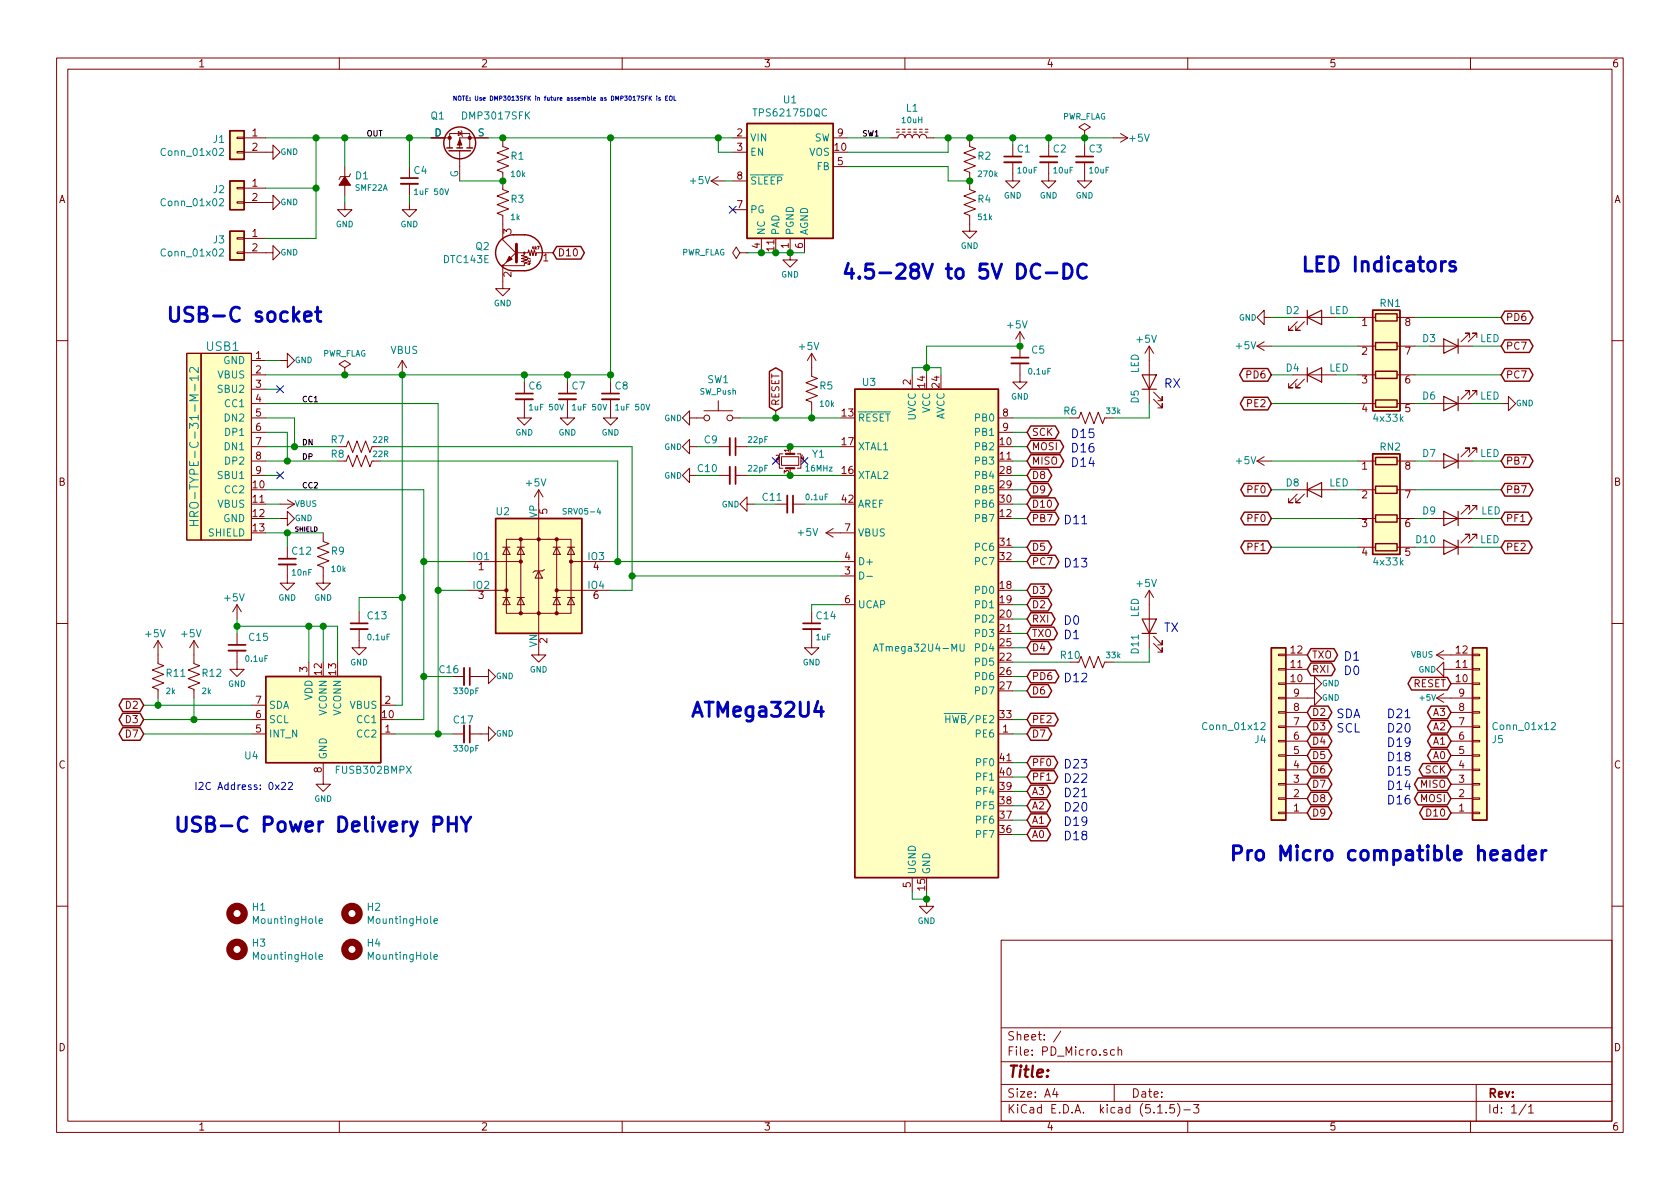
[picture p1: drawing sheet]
<svg xmlns="http://www.w3.org/2000/svg" width="297mm" height="210mm" viewBox="0 0 297 210" stroke-linecap="round" stroke-linejoin="round" font-family="sans-serif">
<g fill="none" stroke="#840000" stroke-width=".18">
<path d="M10 10.3h277v189.9h-277zM12 12.2h273v186.1h-273zM60 10.3v1.9M110 10.3v1.9M160 10.3v1.9M210 10.3v1.9M260 10.3v1.9M41.9 35.7h1.3v.2h-1.3zM41.9 33.1h1.3v.3h-1.3zM41.9 26.8h1.3v.2h-1.3zM41.9 24.3h1.3v.2h-1.3zM43.2 26.9h5.1v-1.3l1.2 1.3-1.2 1.3v-1.3"/>
<path d="M43.2 35.8h5.1v-1.3l1.2 1.3-1.2 1.3v-1.3M43.2 24.4h3.8M43.2 33.3h3.8M61 35.8v1.3h1.2l-1.2 1.2-1.3-1.2h1.3M61 29.5v5M62 30.7l-.3 .5h-1.5l-.3 .5M72.4 35.8v1.3h1.3l-1.3 1.2-1.3-1.2h1.3M72.4 29.5v2M72.4 32.5v2M76.2 24.4h3.3M79.5 24.4v-.8h3.6v2.6M79.5 24.4v1.8"/>
<path d="M81 23.2l.7 .4-.7 .4zM81.3 26.7v5.3M81.5 23.1l.2 .1v.8l.1 .1M86.4 24.4h-5.1v1.8M88.9 24.4v1.5l1 .4-2 .7 2 .8-2 .8 2 .7-2 .8 1 .4v3l1 .4-2 .8 2 .7-2 .8 2 .8-2 .7 1 .4v4.3l2.5 2.6M125.7 32l1.3 .8M125.7 32h2.6M127 31.2l-1.3 .8M129.5 24.4h2.6M129.5 32h2.6M129.5 26.9h2.6M129.5 37.1h2.6"/>
<path d="M147.3 24.4h2.6M147.3 29.5h2.6M157.5 24.4h1.2a.63 .63 0 0 1 .7-.7 .63 .63 0 0 1 .6 .7 .63 .63 0 0 1 .7-.7 .63 .63 0 0 1 .6 .7 .63 .63 0 0 1 .6-.7 .63 .63 0 0 1 .7 .7 .63 .63 0 0 1 .6-.7 .63 .63 0 0 1 .6 .7h1.3M158.5 22.9h.5M158.5 23.4h.5M159.5 22.9h.5M159.5 23.4h.5M160.5 22.9h.5M160.5 23.4h.5M161.5 22.9h.6M161.5 23.4h.6M162.6 22.9h.5"/>
<path d="M162.6 23.4h.5M163.6 22.9h.5M163.6 23.4h.5M171.4 24.4v1.5l1.1 .4-2.1 .7 2.1 .8-2.1 .8 2.1 .7-2.1 .8 1 .4v3l1.1 .4-2.1 .8 2.1 .7-2.1 .8 2.1 .8-2.1 .7 1 .4v2.8h1.3l-1.3 1.3-1.2-1.3h1.2M179.1 28.7v3.3h1.2l-1.2 1.3-1.3-1.3h1.3M179.1 25.6v2.1M185.4 28.7v3.3h1.3l-1.3 1.3-1.3-1.3h1.3M185.4 25.6v2.1M191.8 28.7v3.3h1.2l-1.2 1.3-1.3-1.3h1.3M191.8 23.1l1-.6-1-.7-1 .7 1 .6v1.3M191.8 24.4h.1M191.8 25.6v2.1"/>
<path d="M196.8 24.4h2.6M198.1 23.6l1.3 .8M199.4 24.4l-1.3 .7M41.9 44.6h1.3v.2h-1.3zM41.9 42h1.3v.3h-1.3zM43.2 44.7h5.1v-1.3l1.2 1.3-1.2 1.3v-1.3M43.2 42.2h3.8M88.9 47.2v3.8h1.3l-1.3 1.3-1.3-1.3h1.3M91.4 44.4l-2.5 2.6h3.8v-.4l.5-.1-1-.3 1-.2-1-.3 1-.2-1-.3 .5-.1v-.4M91.4 44.7h1.9l.2-.5 .2 1 .3-1 .2 1 .3-1 .2 1 .2-.5h2.9M130.8 44.7l-.6-1-.7 1 .7 1 .6-1h1.3M132.1 44.7h.1"/>
<path d="M134.6 42.2v2.5M139.7 42.2v3.8h1.3l-1.3 1.2-1.3-1.2h1.3M142.2 42.2v2.5M180.3 58.7l-.7 1.2M180.3 58.7v4.5M180.3 58.7l.8 1.2M223.5 56.1v-1.2l-1.3 1.2 1.3 1.3v-1.3h1.3M228.6 56.1h7.6M229.4 56.9l-1.6 1.5h.8h-.8v-.7M230.6 56.9l-1.5 1.5h.8h-.8v-.7M240 56.1h3.2M247 56.1h3.2"/>
<path d="M259.8 59.7v-.8h-.7h.7l-1.5 1.5M261.1 59.7v-.8h-.8h.8l-1.5 1.5M10 60.2h2M33 62.5h2.6v33h-2.6zM35.6 62.5h8.8v33h-8.8zM44.4 79h2.6M44.4 71.4h2.6M44.4 66.3h2.6M44.4 73.9h2.6M44.4 63.7h2.6M44.4 68.8h2.6M44.4 76.4h2.6"/>
<path d="M49.5 63.7h1.3v-1.2l1.3 1.2-1.3 1.3v-1.3M61 65l1-.6-1-.7-1.1 .7 1.1 .6v1.3M61 66.3h.1M61.2 79l.4-1 .8 2 .7-2 .8 2 .7-2 .8 2 .4-1h1.5M71.1 63.7l-.7 1.3M71.1 63.7v2.6M71.1 63.7l.8 1.3M92.7 70.6v3.3h1.3l-1.3 1.3-1.3-1.3h1.3M92.7 67.6v2M100.3 70.6v3.3h1.3l-1.3 1.3-1.2-1.3h1.2M100.3 67.6v2M107.9 70.6v3.3h1.3l-1.3 1.3-1.2-1.3h1.2"/>
<path d="M107.9 67.6v2M121.9 79v-1.3l-1.3 1.3 1.3 1.3v-1.3h1.3M121.9 73.9v-1.3l-1.3 1.3 1.3 1.3v-1.3h2.6M124.5 72.6h5M127 79h2M127 70.9v1.7M129.5 73.9h1.3M130 79h2.1M139.7 79v1.3M143.5 62.5v4l1 .4-2 .8 2 .7-2 .8 2 .8-2 .7 1 .4v1.5M143.5 62.5l-.8 1.2M143.5 62.5l.8 1.2"/>
<path d="M161.3 66.3v2.5M176.5 73.9h2.6M176.5 76.4h2.6M180.3 64.3v3.3h1.3l-1.3 1.2-1.2-1.2h1.2M190.8 73.9l.3-1 .8 2 .8-2 .7 2 .8-2 .7 2 .4-1h1.5M203.2 61.2v10.2M203.2 61.2l-.8 1.3M203.2 61.2l.8 1.3M204 70.6l1.5 1.5v-.7v.7h-.8M204 69.3l1.5 1.6v-.8v.8h-.8M222.2 61.2h2.6M222.2 61.2l1.3 .8"/>
<path d="M223.5 60.4l-1.3 .8M228.6 66.3h7.6M229.4 67.1l-1.6 1.5h.8h-.8v-.8M230.6 67.1l-1.5 1.5h.8h-.8v-.8M240 61.2h3.2M240 71.4h3.2M240 66.3h3.2M247 61.2h3.2M247 71.4h3.2M247 66.3h3.2M252.7 61.2h7.6M252.7 71.4h7.6"/>
<path d="M259.8 69.8v-.7h-.7h.7l-1.5 1.5M261.1 69.8v-.7h-.8h.8l-1.5 1.5M265.4 71.4h1.3v-1.3l1.3 1.3-1.3 1.2v-1.2M285 60.2h2M44.4 81.5h2.6M44.4 84.1h2.6M49.5 91.7h1.3v-1.3l1.3 1.3-1.3 1.3v-1.3M49.5 89.1h2.6M50.8 99.8v3.3h1.3l-1.3 1.3-1.3-1.3h1.3M50.8 88.4l1.3 .7M50.8 96.8v2M52.1 89.1l-1.3 .8"/>
<path d="M57.1 94.2v1.6l1.1 .3-2.1 .8 2.1 .8-2.1 .7 2.1 .8-2.1 .7 1 .4v2.8h1.3l-1.3 1.3-1.2-1.3h1.2M61.2 81.5l.4-1 .8 2 .7-2 .8 2 .7-2 .8 2 .4-1h1.5M82.5 99.3h9.6M88.9 96.8h1.3M89.5 95.4h11.5v13.1h-11.5zM89.5 96.8l.7 1.2h-1.3zM91.4 96.8h1.3M92.1 96.8l.6 1.2h-1.3zM92.1 95.4v13.1M95.2 86.6l-.7 1.3M95.2 86.6v2.5M95.2 91.7v20.3"/>
<path d="M95.2 86.6l.8 1.3M97.8 96.8h1.3M98.4 96.8l.7 1.2h-1.3zM98.4 95.4v13.1M100.3 96.8h1.3M101 96.8l.6 1.2h-1.3zM101 99.3h6.9M121.9 84.1v-1.3l-1.3 1.3 1.3 1.2v-1.2h1.3M127 84.1h2M130 84.1h2.1M132.1 89.1v-1.2l-1.3 1.2 1.3 1.3v-1.3h1.2M137.2 89.1h2"/>
<path d="M138.2 80.8h3v1.5h-3zM138.4 80.3h-.6v2.5h.6M139.7 82.8v1.3M140.2 89.1h2M141 80.3h.6v2.5h-.6M146 94.2l1.3 .8M146 94.2h5.1M147.3 93.5l-1.3 .7M148.6 99.3h2.5M222.2 81.5h2.6M222.2 81.5l1.3 .8M223.5 80.8l-1.3 .7"/>
<path d="M228.6 86.6h7.6M229.4 87.4l-1.6 1.5h.8h-.8v-.8M230.6 87.4l-1.5 1.5h.8h-.8v-.8M240 81.5h3.2M240 96.8h3.2M240 91.7h3.2M240 86.6h3.2M247 81.5h3.2M247 96.8h3.2M247 91.7h3.2M247 86.6h3.2M252.7 81.5h7.6"/>
<path d="M252.7 96.8h7.6M252.7 91.7h7.6M259.8 90.2v-.8h-.7h.7l-1.5 1.5M259.8 95.2v-.7h-.7h.7l-1.5 1.5M259.8 80v-.8h-.7h.7l-1.5 1.6M261.1 90.2v-.8h-.8h.8l-1.5 1.5M261.1 95.2v-.7h-.8h.8l-1.5 1.5M261.1 80v-.8h-.8h.8l-1.5 1.6M10 110.3h2M27.9 113.3v4l1.1 .4-2.1 .8 2.1 .7-2.1 .8 2.1 .8-2.1 .7 1 .4v1.5M27.9 113.3l-.7 1.2M27.9 113.3l.8 1.2"/>
<path d="M34.3 113.3v4l1 .4-2 .8 2 .7-2 .8 2 .8-2 .7 1 .4v1.5M34.3 113.3l-.8 1.2M34.3 113.3l.8 1.2M41.9 115.1v3.3h1.3l-1.3 1.2-1.3-1.2h1.3M41.9 106.9l-.8 1.3M41.9 106.9v2.6M41.9 112v2M41.9 106.9l.8 1.3M54.6 117.1v2.5M63.5 111.2v3.3h1.3l-1.3 1.3-1.3-1.3h1.3M63.5 108.2v2M80 119.6h2"/>
<path d="M82.5 104.4h7M83.1 119.6h3.3v-1.2l1.2 1.2-1.2 1.3v-1.3M88.9 105.7h1.3M89.5 105.7l.7 1.2h-1.3zM91.4 105.7h1.3M92.1 105.7l.6 1.2h-1.3zM95.2 101l.7 1.2h-1.3zM95.2 114.5v1.3h1.3l-1.3 1.3-1.2-1.3h1.2M96.3 100.7l-.4 .3h-1.3l-.4 .2M97.8 105.7h1.3M98.4 105.7l.7 1.2h-1.3zM98.4 104.4h9.5"/>
<path d="M100.3 105.7h1.3M101 105.7l.6 1.2h-1.3zM143.5 111.2v3.3h1.3l-1.3 1.3-1.3-1.3h1.3M143.5 108.2v2M148.6 101.8h2.5M148.6 106.9h2.5M190.8 117.1l.3-1 .8 2 .8-2 .7 2 .8-2 .7 2 .4-1h1.5M203.2 104.4v10.1M203.2 104.4l-.8 1.3M203.2 104.4l.8 1.3M204 113.8l1.5 1.5v-.8v.8h-.8M204 112.5l1.5 1.5v-.7v.7h-.8"/>
<path d="M226.1 115.7h1.2v.2h-1.2zM226.1 118.2h1.2v.3h-1.2zM227.3 118.4h3.8M227.3 115.8h3.8M254 115.8h6.3M254 115.8l1.3 .8M255.3 118.4v-1.3l-1.3 1.3 1.3 1.2v-1.2h5M255.3 115.1l-1.3 .7M260.3 115.7h1.3v.2h-1.3zM260.3 118.2h1.3v.3h-1.3zM285 110.3h2M44.4 129.8h2.6"/>
<path d="M44.4 124.7h2.6M44.4 127.2h2.6M57.1 134.9v3.8h1.3l-1.3 1.2-1.2-1.2h1.2M67.3 129.8h2.5M67.3 124.7h2.5M80 129.8h2M83.1 129.8h3.3v-1.3l1.2 1.3-1.2 1.3v-1.3M176.5 129.8h2.6M226.1 120.8h1.2v.2h-1.2zM226.1 123.3h1.2v.3h-1.2zM226.1 125.9h1.2v.2h-1.2zM226.1 128.4h1.2v.2h-1.2z"/>
<path d="M226.1 130.9h1.2v.3h-1.2zM226.1 133.5h1.2v.2h-1.2zM226.1 136h1.2v.3h-1.2zM226.1 138.6h1.2v.2h-1.2zM227.3 123.4h5.1v-1.2l1.3 1.2-1.3 1.3v-1.3M227.3 120.9h5.1v-1.3l1.3 1.3-1.3 1.3v-1.3M227.3 138.7h3.8M227.3 136.1h3.8M227.3 133.6h3.8M227.3 131.1h3.8M227.3 128.5h3.8M227.3 126h3.8"/>
<path d="M254 123.4h6.3M254 123.4l1.3 .8M255.3 122.7l-1.3 .7M256.5 120.9h3.8M256.5 138.7h3.8M256.5 136.1h3.8M256.5 133.6h3.8M256.5 131.1h3.8M256.5 128.5h3.8M256.5 126h3.8M260.3 120.8h1.3v.2h-1.3zM260.3 123.3h1.3v.3h-1.3z"/>
<path d="M260.3 125.9h1.3v.2h-1.3zM260.3 128.4h1.3v.2h-1.3zM260.3 130.9h1.3v.3h-1.3zM260.3 133.5h1.3v.2h-1.3zM260.3 136h1.3v.3h-1.3zM260.3 138.6h1.3v.2h-1.3zM161.3 155.2v2.5M163.8 159v1.3h1.3l-1.3 1.2-1.2-1.2h1.2M226.1 141.1h1.2v.2h-1.2zM226.1 143.6h1.2v.3h-1.2zM227.3 143.8h3.8M227.3 141.2h3.8"/>
<path d="M256.5 143.8h3.8M256.5 141.2h3.8M260.3 141.1h1.3v.2h-1.3zM260.3 143.6h1.3v.3h-1.3zM10 160.2h2M177 166.3h108v32h-108zM285 160.2h2M60 198.3v1.9M110 198.3v1.9M160 198.3v1.9M177 194.8h108M177 191.8h108"/>
<path d="M177 187.8h108M177 181.8h108M186.5 192.5l-.4 1h1M186.8 193v1M187.6 182.3l-1.3 2M197 191.8v3M197.1 185.7l-.5-.1-.3 .3 .2 .6h.6M197.7 185.7l.2-.1 .4 .1v.9M197.7 185.1v1.5M204.7 196.8h.8M206.2 196.7v.1M207.6 195.3h-.7l-.1 .7 .2-.1 .5 .1 .2 .2-.1 .5-.2 .1-.6-.1"/>
<path d="M208.2 195.1a1.71 1.71 0 0 1 0 2.3M209.3 196.3h1.2M210 198.3v1.9M211 195.3h1l-.5 .6 .4 .1v.7l-.2 .1-.7-.1M260 198.3v1.9M261 191.8v6.5M269.8 195.2l-1.2 2M270.3 195.8l.4-.5v1.5M270.3 196.8h.8"/>
<circle cx="88.9" cy="47" r=".13"/>
<circle cx="92.7" cy="44.7" r=".13"/>
<circle cx="125" cy="73.9" r=".51"/>
<circle cx="129" cy="73.9" r=".51"/>
</g>
<g fill="none" stroke="#840000" stroke-width=".33">
<path d="M70.9 32.5h3M177.5 28.7h3.1M183.9 28.7h3M190.2 28.7h3.1M91.2 70.6h3M98.8 70.6h3.1M106.4 70.6h3.1M129 77.5v3M178.8 64.3h3.1M49.3 99.8h3M129 82.5v3.1M139.2 87.6v3.1"/>
<path d="M40.4 115.1h3M62 111.2h3M82 118.1v3.1M142 111.2h3M82 128.3v3"/>
</g>
<g fill="none" stroke="#840000" stroke-width=".3">
<path d="M70.9 31.5h3M177.5 27.7h3.1M183.9 27.7h3M190.2 27.7h3.1M91.2 69.6h3M98.8 69.6h3.1M106.4 69.6h3.1M130 77.5v3M178.8 63.2h3.1M49.3 98.8h3M130 82.5v3.1M140.2 87.6v3.1"/>
<path d="M40.4 114h3M62 110.2h3M83.1 118.1v3.1M142 110.2h3M83.1 128.3v3"/>
</g>
<g fill="#840000" stroke="#840000" stroke-width=".18">
<path d="M61 31.2l1 1.6h-2.1z"/>
<path d="M81.3 24.6l.4 1h-.8z"/>
<path d="M90 45.3l.6 .5-1.1 .5z"/>
<circle cx="89.5" cy="104.4" r=".28"/>
<circle cx="92.1" cy="108.5" r=".28"/>
<circle cx="92.1" cy="99.3" r=".28"/>
<circle cx="92.1" cy="95.4" r=".28"/>
<circle cx="95.2" cy="108.5" r=".28"/>
<circle cx="95.2" cy="95.4" r=".28"/>
<circle cx="98.4" cy="108.5" r=".28"/>
<circle cx="98.4" cy="104.4" r=".28"/>
<circle cx="98.4" cy="95.4" r=".28"/>
<circle cx="101" cy="99.3" r=".28"/>
<circle cx="83.1" cy="24.4" r=".28"/>
<circle cx="79.5" cy="24.4" r=".28"/>
</g>
<g fill="none" stroke="#840000" stroke-width=".2">
<path d="M231.1 56.1l2.6-1.2v2.5zM231.1 54.9v2.5M255.3 59.9l2.5 1.3-2.5 1.3zM257.8 59.9v2.6M201.9 66.3h2.6l-1.3 2.5zM201.9 68.8h2.6M231.1 66.3l2.6-1.3v2.6zM231.1 65v2.6M255.3 70.1l2.5 1.3-2.5 1.2zM257.8 70.1v2.5M231.1 86.6l2.6-1.3v2.6zM231.1 85.3v2.6"/>
<path d="M255.3 90.4l2.5 1.3-2.5 1.3zM255.3 95.5l2.5 1.3-2.5 1.2zM255.3 80.3l2.5 1.2-2.5 1.3zM257.8 80.3v2.5M257.8 90.4v2.6M257.8 95.5v2.5M201.9 109.5h2.6l-1.3 2.5zM201.9 112h2.6"/>
</g>
<g fill="#ffffc2" stroke="#ffffc2" stroke-width=".18">
<path d="M242.7 80.3h4.8v17.7h-4.8z"/>
<path d="M242.7 54.9h4.8v17.7h-4.8z"/>
<path d="M40.6 32h2.6v5.1h-2.6z"/>
<path d="M87.6 91.7h15.3v20.3h-15.3z"/>
<path d="M132.1 21.8h15.2v20.4h-15.2z"/>
<path d="M33 62.5h2.6v33h-2.6z"/>
<path d="M35.6 62.5h8.8v33h-8.8z"/>
<path d="M224.8 114.5h2.5v30.5h-2.5z"/>
<path d="M151.1 68.8h25.4v86.4h-25.4z"/>
<path d="M47 119.6h20.3v15.3h-20.3z"/>
<path d="M40.6 23.1h2.6v5.1h-2.6z"/>
<path d="M260.3 114.5h2.6v30.5h-2.6z"/>
<path d="M40.6 40.9h2.6v5.1h-2.6z"/>
</g>
<g fill="none" stroke="#840000" stroke-width=".25">
<path d="M40.6 32h2.6v5.1h-2.6zM40.6 23.1h2.6v5.1h-2.6zM79 26.2h1M79.4 26.7h3.8M80.8 26.2h1M82.5 26.2h1.1M132.1 21.8h15.2v20.4h-15.2zM40.6 40.9h2.6v5.1h-2.6zM88.5 42.5a3.3 3.3 0 0 1 2.3-1h1.9a3.2 3.2 0 0 1 3.2 3.2 3.2 3.2 0 0 1-3.2 3.2h-1.9a3.2 3.2 0 0 1-2.9-2 3.2 3.2 0 0 1 .6-3.4zM98.4 43.6h4.3l.6 1.1-.6 1.1h-4.3l-.6-1.1zM242.7 54.9h4.8v17.7h-4.8zM243.2 55.5h3.8v1.3h-3.8z"/>
<path d="M266.1 55h4.3l.6 1.1-.6 1.1h-4.3l-.7-1.1zM136 65.7l1.2-.7 1.1 .7v6.3l-1.1 .6-1.2-.6zM151.1 68.8h25.4v86.4h-25.4zM182.2 75.3h4.4l.6 1.1-.6 1.2h-4.4l-.6-1.2zM182.2 77.9h5.2l.7 1.1-.7 1.1h-5.2l-.6-1.1zM219.8 65.2h4.4l.6 1.1-.6 1.1h-4.4l-.6-1.1zM219.9 70.3h4.3l.6 1.1-.6 1.1h-4.3l-.6-1.1zM243.2 70.7h3.8v1.3h-3.8zM243.2 65.7h3.8v1.2h-3.8zM243.2 60.6h3.8v1.2h-3.8zM266.1 65.2h4.3l.6 1.1-.6 1.1h-4.3l-.7-1.1zM266.1 60.1h4.3l.6 1.1-.6 1.1h-4.3l-.7-1.1z"/>
<path d="M87.6 91.7h15.3v20.3h-15.3zM182.2 80.4h5.2l.7 1.1-.7 1.1h-5.2l-.6-1.1zM182.2 85.5h3.1l.7 1.1-.7 1.1h-3.1l-.6-1.1zM182.2 83h3.1l.7 1.1-.7 1.1h-3.1l-.6-1.1zM182.2 95.7h3.1l.7 1.1-.7 1.1h-3.1l-.6-1.1zM182.2 98.2h4.4l.6 1.1-.6 1.1h-4.4l-.6-1.1zM182.2 90.6h4.4l.6 1.1-.6 1.1h-4.4l-.6-1.1zM182.2 88h4.3l.6 1.1-.6 1.2h-4.3l-.6-1.2zM220 95.7h4.2l.6 1.1-.6 1.1h-4.2l-.6-1.1zM220 90.6h4.2l.6 1.1-.6 1.1h-4.2l-.6-1.1zM220 85.5h4.2l.6 1.1-.6 1.1h-4.2l-.6-1.1zM242.7 80.3h4.8v17.7h-4.8z"/>
<path d="M243.2 96.1h3.8v1.3h-3.8zM243.2 91.1h3.8v1.2h-3.8zM243.2 86h3.8v1.2h-3.8zM243.2 80.9h3.8v1.3h-3.8zM266.1 90.6h4.1l.6 1.1-.6 1.1h-4.1l-.7-1.1zM266.1 80.4h4.3l.6 1.1-.6 1.1h-4.3l-.7-1.1zM266.1 85.5h4.3l.6 1.1-.6 1.1h-4.3l-.7-1.1zM266.1 95.7h4.2l.6 1.1-.6 1.1h-4.2l-.7-1.1zM47 119.6h20.3v15.3h-20.3zM182.2 103.3h3.1l.7 1.1-.7 1.1h-3.1l-.6-1.1zM182.2 113.4h3.1l.7 1.1-.7 1.2h-3.1l-.6-1.2zM182.2 105.8h3.1l.7 1.1-.7 1.1h-3.1l-.6-1.1z"/>
<path d="M182.2 110.9h4.1l.7 1.1-.7 1.1h-4.1l-.6-1.1zM182.2 108.4h3.7l.6 1.1-.6 1.1h-3.7l-.6-1.1zM182.2 118.5h4.4l.6 1.1-.6 1.1h-4.4l-.6-1.1zM224.8 114.5h2.5v30.5h-2.5zM231.8 114.7h4.1l.6 1.1-.6 1.1h-4.1l-.7-1.1zM231.8 117.2h3.6l.7 1.2-.7 1.1h-3.6l-.7-1.1zM249.6 119.8h6.3l.6 1.1-.6 1.1h-6.3l-.7-1.1zM260.3 114.5h2.6v30.5h-2.6zM21.7 128.7h3.1l.6 1.1-.6 1.1h-3.1l-.6-1.1zM21.7 126.1h3.1l.6 1.1-.6 1.2h-3.1l-.6-1.2zM21.7 123.6h3.1l.6 1.1-.6 1.1h-3.1l-.6-1.1zM182.2 128.7h3.1l.7 1.1-.7 1.1h-3.1l-.6-1.1z"/>
<path d="M182.2 121.1h3.1l.7 1.1-.7 1.1h-3.1l-.6-1.1zM182.2 133.8h4.2l.6 1.1-.6 1.1h-4.2l-.6-1.1zM182.2 136.3h4.2l.6 1.1-.6 1.1h-4.2l-.6-1.1zM182.2 126.1h4.3l.6 1.1-.6 1.2h-4.3l-.6-1.2zM182.2 138.8h2.9l.7 1.1-.7 1.2h-2.9l-.6-1.2zM231.8 137.6h3l.7 1.1-.7 1.1h-3l-.7-1.1zM231.8 135h3l.7 1.1-.7 1.2h-3l-.7-1.2zM231.8 132.5h3l.7 1.1-.7 1.1h-3l-.7-1.1zM231.8 129.9h3l.7 1.2-.7 1.1h-3l-.7-1.1zM231.8 127.4h3l.7 1.1-.7 1.1h-3l-.7-1.1zM231.8 124.9h3l.7 1.1-.7 1.1h-3l-.7-1.1zM250.7 137.6h5.2l.6 1.1-.6 1.1h-5.2l-.6-1.1z"/>
<path d="M251.6 135h4.3l.6 1.1-.6 1.2h-4.3l-.7-1.2zM253 124.9h2.9l.6 1.1-.6 1.1h-2.9l-.6-1.1zM253 127.4h2.9l.6 1.1-.6 1.1h-2.9l-.6-1.1zM253 129.9h2.9l.6 1.2-.6 1.1h-2.9l-.6-1.1zM253 132.5h2.9l.6 1.1-.6 1.1h-2.9l-.6-1.1zM182.2 141.4h2.9l.7 1.1-.7 1.1h-2.9l-.6-1.1zM182.2 143.9h2.9l.7 1.1-.7 1.1h-2.9l-.6-1.1zM182.2 146.5h2.9l.7 1.1-.7 1.1h-2.9l-.6-1.1zM231.8 142.6h3l.7 1.2-.7 1.1h-3l-.7-1.1zM231.8 140.1h3l.7 1.1-.7 1.1h-3l-.7-1.1zM250.7 140.1h5.2l.6 1.1-.6 1.1h-5.2l-.6-1.1zM251.6 142.6h4.3l.6 1.2-.6 1.1h-4.3l-.6-1.1z"/>
<circle cx="81.3" cy="25.3" r="2.82"/>
</g>
<g fill="none" stroke="#008484" stroke-width=".18">
<path d="M38.8 35.2l.5-.1 .2 .4v.2l-.8 .7h.8M38.8 26.4l.5-.2 .2 .4v.2l-.8 .7h.8M38.8 44.1l.5-.1 .2 .4v.2l-.8 .7h.8M35.1 66.8h-1.6l.5 .5M35.1 65v.9l-1.1-.9h-.3l-.2 .3 .2 .5M35.1 66.4v.9M33.5 92.9h1.6M33.5 92h1.6M34.2 92v.9M34.3 91.3l-.1-.7-.2-.2-.3 .1-.2 .2v.6h1.6M35.1 90.4l-.8 .6M100.1 90h-.5a.42 .42 0 0 0 .5 .5l-.1 .4h-.5"/>
<path d="M105.8 89.9l-.2 .7h.6M152 101.1a.64 .64 0 0 1 .7 .7 .64 .64 0 0 1-.7 .6zM153.3 101.9h1M154.4 115.2l.5-1.3 .4 1.3M154.6 114.8h.6M169.7 113.9v1l.3 .3 .4-.1 .1-.2v-1M166.9 126.2h1.3M167.2 126.5v1.3M167.2 127.1h.7M223 127.9l.4-.1 .3 .3-.1 .2-.7 .7h.8M274.3 127.9l.5-.1 .2 .3v.2l-.8 .7h.8M56.4 169.2l.6-.1v-.2l-.4-.1-.2 .2 .1 .6h.5"/>
<path d="M56.4 162.9l.6-.1v-.3h-.4l-.2 .1 .1 .6h.5M76.7 169.2l.6-.1v-.2l-.4-.1-.2 .2 .1 .6h.5M76.7 162.9l.6-.1v-.3h-.4l-.2 .1 .1 .6h.5"/>
</g>
<path d="M138.9 80.3h1.6M138.9 82.8h1.6" fill="none" stroke="#840000" stroke-width=".38"/>
<g fill="none" stroke="#840000" stroke-width="1.3">
<circle cx="41.9" cy="161.5" r="1.27"/>
<circle cx="41.9" cy="167.9" r="1.27"/>
<circle cx="62.2" cy="161.5" r="1.27"/>
<circle cx="62.2" cy="167.9" r="1.27"/>
</g>
<path d="M91.3 43.2v3.1z" fill="#840000" stroke="#840000" stroke-width=".51"/>
<g fill="none" stroke="#008400" stroke-width=".18">
<path d="M47 24.4h29.2M47 33.3h8.9M55.9 24.4v17.8h-8.9M61 24.4v5.1M61 34.5v1.3M72.4 24.4v5.1M72.4 34.5v1.3M81.3 32h7.6M86.4 24.4h43.1M107.9 24.4v43.2M127 24.4v2.5h2.5M128.3 32h1.2"/>
<path d="M149.9 29.5h17.7v2.5h3.8M149.9 24.4h7.6M165.1 24.4h31.7M167.6 24.4v2.5h-17.7M179.1 24.4v1.2M185.4 24.4v1.2M191.8 24.4v1.2M132.1 44.7h10.1M224.8 56.1h3.8M236.2 56.1h3.8M250.2 56.1h15.2M47 66.3h60.9"/>
<path d="M47 71.4h30.5v58.4M47 73.9h5.1v5.1M47 79h12.7M47 76.4h3.8v5.1M47 68.8h2.5M47 63.7h2.5M67.3 79h44.5v25.4h-3.9M71.1 66.3v58.4h-1.3M92.7 66.3v1.3M100.3 66.3v1.3M123.2 79h3.8M130.8 73.9h17.8"/>
<path d="M132.1 79h16.5M137.2 72.6v1.3M143.5 72.6v1.3M161.3 66.3v-1.3h5.1v1.3M179.1 73.9h10.1M179.1 79h2.5M179.1 76.4h2.5M180.3 61.2h-16.5v5.1M203.2 71.4v2.5h-6.4M224.8 66.3h3.8M224.8 71.4h15.2M224.8 61.2h15.2"/>
<path d="M236.2 66.3h3.8M250.2 66.3h15.2M250.2 71.4h2.5M250.2 61.2h2.5M260.3 71.4h5.1M260.3 61.2h5.1M47 86.6h27.9v40.6h-5.1M47 91.7h2.5M47 84.1h2.5M47 81.5h12.7M47 94.2h10.1M47 89.1h2.5"/>
<path d="M50.8 94.2v2.6M67.3 81.5h41.9v17.8M74.9 99.3h7.6M107.9 99.3h40.7M123.2 84.1h3.8M132.1 84.1h16.5M133.3 89.1h3.9M142.2 89.1h6.4M179.1 99.3h2.5M179.1 96.8h2.5M179.1 91.7h2.5M179.1 84.1h2.5"/>
<path d="M179.1 81.5h2.5M179.1 86.6h2.5M179.1 89.1h2.5M224.8 96.8h15.2M224.8 91.7h15.2M224.8 81.5h15.2M224.8 86.6h3.8M236.2 86.6h3.8M250.2 96.8h2.5M250.2 91.7h2.5M250.2 81.5h2.5M250.2 86.6h15.2"/>
<path d="M260.3 96.8h5.1M260.3 91.7h5.1M260.3 81.5h5.1M41.9 110.7h17.8v6.4M41.9 109.5v2.5M54.6 110.7v6.4M57.1 110.7v6.4M71.1 105.7h-7.6v2.5M74.9 119.6h5.1M77.5 104.4h5M111.8 101.8h36.8M148.6 106.9h-5.1v1.3"/>
<path d="M179.1 119.6h2.5M179.1 104.4h2.5M179.1 114.5h2.5M179.1 112h2.5M179.1 109.5h2.5M179.1 106.9h2.5M179.1 117.1h10.1M203.2 114.5v2.6h-6.4M25.4 127.2h19M25.4 124.7h19M25.4 129.8h19M27.9 123.4v1.3"/>
<path d="M34.3 123.4v3.8M69.8 129.8h10.2M179.1 127.2h2.5M179.1 122.2h2.5M179.1 129.8h2.5M179.1 139.9h2.5M179.1 137.4h2.5M179.1 134.9h2.5M161.3 157.7v1.3h2.5v-1.3M179.1 147.6h2.5M179.1 145h2.5M179.1 142.5h2.5"/>
</g>
<g fill="none" stroke="#0000c2" stroke-width=".51">
<path d="M53.8 56l1.2-.3-.1-.4-.7-.2-.3 .2-.1 .2 .1 1.2 .3 .1 .7-.1M55.8 55.1h.9M56.1 54.3v2.2l.2 .2 .4 .1M185 48.3h1.9M188.1 46.7a1.33 1.33 0 0 1 1.4 .8 1.33 1.33 0 0 1-.4 1.6l-1 .1zM192.1 46.9a1.03 1.03 0 0 0-1.3 0 1.03 1.03 0 0 0-.3 1.2 .95 .95 0 0 0 .5 1 .95 .95 0 0 0 1.1-.1M257.3 46.4l-.6-.2-.4 .4 .1 .4 .9 .2 .1 .3-.1 .3-.3 .1-.7-.1M144.6 124l-.6 1.8h1.6M31.5 144.5v2l.2 .4 .3 .1h.4l.5-.5v-2M35.5 144.6l-1-.1a.61 .61 0 0 0-.5 .6 .61 .61 0 0 0 .5 .6 .88 .88 0 0 1 1 .8l-.5 .5-1-.1M36.6 145.7h.8a.61 .61 0 0 0 .5-.6 .61 .61 0 0 0-.5-.6h-.8v2.5h.9a.69 .69 0 0 0 .5-.7 .69 .69 0 0 0-.6-.6M265.9 150.5l.2-.1 .7 .1 .2 .2v1.4"/>
<path d="M267 151l-.3 .1h-.6a.5 .5 0 0 0-.4 .5 .5 .5 0 0 0 .4 .5h.6l.3-.1M269.3 150.5l-.8-.1-.5 .5v.7l.3 .4 .2 .1 .8-.1M269.3 149.5v2.6M270.3 151.2l1.3-.2-.2-.5-.7-.1-.4 .3v1l.2 .3 .2 .1 .7-.1M272.6 150.4v1.7M273.4 150.4a.64 .64 0 0 0-.8 .5"/>
</g>
<g fill="none" stroke="#0000c2" stroke-width=".18">
<path d="M113.8 17l-.4 .1v.2l.3 .1 .1 .2-.1 .1h-.3M114.1 17.3h.3M114.5 17h-.4v.7M114.8 17v.7M114.9 17.3l.3 .4M115.2 17l-.4 .4M116.1 17v.1M116.1 17.2v.5M116.7 17.3l-.1-.1-.1 .2 .3 .2-.3 .1M117.7 17.3h.2M118.1 17h-.4v.7h.4M118.4 17.1l.1-.1 .3 .1-.1 .6-.3-.1z"/>
<path d="M119.2 17v.7h.3M49.8 138.5l.5-.2 .2 .4-.1 .2-.7 .7h.8M51 138.5l.5-.2 .2 .4-.8 .9h.8"/>
</g>
<g fill="#008400" stroke="#008400" stroke-width=".25">
<circle cx="71.1" cy="66.3" r=".51"/>
<circle cx="134.6" cy="44.7" r=".51"/>
<circle cx="100.3" cy="66.3" r=".51"/>
<circle cx="50.8" cy="81.5" r=".51"/>
<circle cx="52.1" cy="79" r=".51"/>
<circle cx="163.8" cy="159" r=".51"/>
<circle cx="92.7" cy="66.3" r=".51"/>
<circle cx="109.2" cy="99.3" r=".51"/>
<circle cx="163.8" cy="65" r=".51"/>
<circle cx="139.7" cy="84.1" r=".51"/>
<circle cx="139.7" cy="79" r=".51"/>
<circle cx="127" cy="24.4" r=".51"/>
<circle cx="74.9" cy="119.6" r=".51"/>
<circle cx="108" cy="24.4" r=".51"/>
<circle cx="77.5" cy="129.8" r=".51"/>
<circle cx="71.1" cy="105.7" r=".51"/>
<circle cx="57.2" cy="110.7" r=".51"/>
<circle cx="54.6" cy="110.7" r=".51"/>
<circle cx="72.4" cy="24.4" r=".51"/>
<circle cx="41.9" cy="110.7" r=".51"/>
<circle cx="61" cy="66.3" r=".51"/>
<circle cx="50.8" cy="94.2" r=".51"/>
<circle cx="108" cy="66.3" r=".51"/>
<circle cx="55.9" cy="33.3" r=".51"/>
<circle cx="111.8" cy="101.8" r=".51"/>
<circle cx="77.5" cy="104.4" r=".51"/>
<circle cx="88.9" cy="24.4" r=".51"/>
<circle cx="74.9" cy="99.3" r=".51"/>
<circle cx="180.3" cy="61.2" r=".51"/>
<circle cx="191.8" cy="24.4" r=".51"/>
<circle cx="88.9" cy="32" r=".51"/>
<circle cx="179.1" cy="24.4" r=".51"/>
<circle cx="185.4" cy="24.4" r=".51"/>
<circle cx="139.7" cy="44.7" r=".51"/>
<circle cx="137.2" cy="44.7" r=".51"/>
<circle cx="61" cy="24.4" r=".51"/>
<circle cx="167.6" cy="24.4" r=".51"/>
<circle cx="171.5" cy="24.4" r=".51"/>
<circle cx="171.5" cy="32" r=".51"/>
<circle cx="34.3" cy="127.2" r=".51"/>
<circle cx="27.9" cy="124.7" r=".51"/>
<circle cx="137.2" cy="73.9" r=".51"/>
<circle cx="143.5" cy="73.9" r=".51"/>
<circle cx="55.9" cy="24.4" r=".51"/>
</g>
<path d="M128.9 36.5l1.2 1.2M130.1 36.5l-1.2 1.2M48.9 68.2l1.2 1.2M50.1 68.2l-1.2 1.2M48.9 83.5l1.2 1.2M50.1 83.5l-1.2 1.2M136.6 80.9l1.2 1.2M137.8 80.9l-1.2 1.2M141.6 80.9l1.2 1.2M142.8 80.9l-1.2 1.2" fill="none" stroke="#000084" stroke-width=".18"/>
<g font-size="3.5" fill="#0000c2">
<text x="148.6" y="49.3">4.5-28V to 5V DC-DC</text>
<text x="229.9" y="48.1">LED Indicators</text>
<text x="29.2" y="57">USB-C socket</text>
<text x="121.9" y="126.8">ATMega32U4</text>
<text x="38" y="147.1">USB-C Power Delivery PHY</text>
<text x="217.2" y="152.2">Pro Micro compatible header</text>
</g>
<text font-size="2.8" fill="#840000" x="178" y="190.5">Title:</text>
<g font-size="2.1" fill="#008484">
<text x="36.6" y="62">USB1</text>
<text x="35.1" y="89.9" transform="rotate(-90 35.1 89.9)">HRO-TYPE-C-31-M-12</text>
</g>
<g font-size="2.1" fill="#0000c2">
<text x="205.7" y="68.6">RX</text>
<text x="189.2" y="77.5">D15</text>
<text x="189.2" y="80">D16</text>
<text x="189.2" y="82.5">D14</text>
<text x="188" y="92.7">D11</text>
<text x="188" y="100.3">D13</text>
<text x="188" y="113">D1</text>
<text x="188" y="110.5">D0</text>
<text x="205.7" y="111.8">TX</text>
<text x="237.5" y="116.8">D1</text>
<text x="237.5" y="119.4">D0</text>
<text x="188" y="120.6">D12</text>
<text x="236.2" y="129.5">SCL</text>
<text x="236.2" y="127">SDA</text>
<text x="245.1" y="129.5">D20</text>
<text x="245.1" y="127">D21</text>
<text x="188" y="135.9">D23</text>
<text x="245.1" y="137.2">D15</text>
<text x="245.1" y="134.6">D18</text>
<text x="245.1" y="132.1">D19</text>
<text x="188" y="138.4">D22</text>
<text x="188" y="141">D21</text>
<text x="188" y="143.5">D20</text>
<text x="245.1" y="139.7">D14</text>
<text x="245.1" y="142.2">D16</text>
<text x="188" y="146">D19</text>
<text x="188" y="148.6">D18</text>
</g>
<g font-size="2.1" fill="#840000">
<text x="178" y="184">Sheet: /</text>
<text x="178" y="186.7">File: PD_Micro.sch</text>
<text x="178" y="196.9">KiCad E.D.A. kicad (5.1.5)-3</text>
<text x="178" y="194.1">Size: A4</text>
<text x="200" y="194.1">Date:</text>
<text x="263" y="194.1">Rev:</text>
<text x="263" y="196.9">Id: 1/1</text>
</g>
<g font-size="1.8" fill="#840000">
<text x="35" y="11.9">1</text>
<text x="85" y="11.9">2</text>
<text x="135" y="11.9">3</text>
<text x="185" y="11.9">4</text>
<text x="235" y="11.9">5</text>
<text x="285" y="11.9">6</text>
<text x="44.6" y="24.1">1</text>
<text x="44.6" y="26.7">2</text>
<text x="130.3" y="24.1">2</text>
<text x="130.3" y="26.7">3</text>
<text x="147.6" y="26.7">10</text>
<text x="148.1" y="29.2">5</text>
<text x="148.1" y="24.1">9</text>
<text x="10.4" y="35.9">A</text>
<text x="44.6" y="33">1</text>
<text x="44.6" y="35.6">2</text>
<text x="130.3" y="31.7">8</text>
<text x="285.4" y="35.9">A</text>
<text x="44.6" y="41.9">1</text>
<text x="90.4" y="41.4" transform="rotate(-90 90.4 41.4)">3</text>
<text x="130.3" y="36.8">7</text>
<text x="44.6" y="44.4">2</text>
<text x="96" y="46.2">1</text>
<text x="98.6" y="45.3">D10</text>
<text x="134.4" y="43.9" transform="rotate(-90 134.4 43.9)">4</text>
<text x="136.9" y="44.4" transform="rotate(-90 136.9 44.4)">11</text>
<text x="139.4" y="43.9" transform="rotate(-90 139.4 43.9)">1</text>
<text x="142" y="43.9" transform="rotate(-90 142 43.9)">6</text>
<text x="90.4" y="49" transform="rotate(-90 90.4 49)">2</text>
<text x="240.8" y="57.7">1</text>
<text x="248.4" y="57.7">8</text>
<text x="266.2" y="56.8">PD6</text>
<text x="45.2" y="63.5">1</text>
<text x="240.8" y="62.7">2</text>
<text x="248.4" y="62.7">7</text>
<text x="266.2" y="61.8">PC7</text>
<text x="45.2" y="66">2</text>
<text x="45.2" y="68.6">3</text>
<text x="45.2" y="71.1">4</text>
<text x="137.8" y="71.9" transform="rotate(-90 137.8 71.9)">RESET</text>
<text x="161" y="68" transform="rotate(-90 161 68)">2</text>
<text x="163.6" y="68.5" transform="rotate(-90 163.6 68.5)">14</text>
<text x="166.1" y="68.5" transform="rotate(-90 166.1 68.5)">24</text>
<text x="220.6" y="66.9">PD6</text>
<text x="240.8" y="67.8">3</text>
<text x="248.4" y="67.8">6</text>
<text x="266.2" y="66.9">PC7</text>
<text x="45.2" y="73.7">5</text>
<text x="45.2" y="76.2">6</text>
<text x="148.9" y="73.7">13</text>
<text x="177.3" y="73.7">8</text>
<text x="177.3" y="76.2">9</text>
<text x="182.4" y="77.1">SCK</text>
<text x="220.6" y="72">PE2</text>
<text x="240.8" y="72.9">4</text>
<text x="248.4" y="72.9">5</text>
<text x="45.2" y="78.7">7</text>
<text x="45.2" y="81.3">8</text>
<text x="45.2" y="83.8">9</text>
<text x="148.9" y="83.8">16</text>
<text x="148.9" y="78.7">17</text>
<text x="176.8" y="78.7">10</text>
<text x="176.8" y="81.3">11</text>
<text x="176.8" y="83.8">28</text>
<text x="182.4" y="79.6">MOSI</text>
<text x="182.4" y="82.2">MISO</text>
<text x="240.8" y="83.1">1</text>
<text x="248.4" y="83.1">8</text>
<text x="266.2" y="82.2">PB7</text>
<text x="10.4" y="85.9">B</text>
<text x="44.8" y="86.4">10</text>
<text x="44.8" y="88.9">11</text>
<text x="148.9" y="88.9">42</text>
<text x="176.8" y="86.4">29</text>
<text x="176.8" y="88.9">30</text>
<text x="182.4" y="87.2">D9</text>
<text x="182.4" y="84.7">D8</text>
<text x="182.4" y="89.8">D10</text>
<text x="220.8" y="87.2">PF0</text>
<text x="240.8" y="88.1">2</text>
<text x="248.4" y="88.1">7</text>
<text x="266.2" y="87.2">PB7</text>
<text x="285.4" y="85.9">B</text>
<text x="44.8" y="91.4">12</text>
<text x="44.8" y="94">13</text>
<text x="96.8" y="90.9" transform="rotate(-90 96.8 90.9)">5</text>
<text x="149.4" y="94">7</text>
<text x="176.8" y="91.4">12</text>
<text x="182.4" y="92.3">PB7</text>
<text x="220.8" y="92.3">PF0</text>
<text x="240.8" y="93.2">3</text>
<text x="248.4" y="93.2">6</text>
<text x="266.2" y="92.3">PF1</text>
<text x="84.6" y="100.8">1</text>
<text x="104.9" y="100.8">4</text>
<text x="149.4" y="101.6">3</text>
<text x="149.4" y="99.1">4</text>
<text x="176.8" y="96.5">31</text>
<text x="176.8" y="99.1">32</text>
<text x="182.4" y="97.4">D5</text>
<text x="182.4" y="99.9">PC7</text>
<text x="220.8" y="97.4">PF1</text>
<text x="240.8" y="98.3">4</text>
<text x="248.4" y="98.3">5</text>
<text x="266.2" y="97.4">PE2</text>
<text x="84.6" y="105.9">3</text>
<text x="104.9" y="105.9">6</text>
<text x="149.4" y="106.7">6</text>
<text x="176.8" y="104.1">18</text>
<text x="176.8" y="106.7">19</text>
<text x="182.4" y="105">D3</text>
<text x="182.4" y="107.6">D2</text>
<text x="96.8" y="113.8" transform="rotate(-90 96.8 113.8)">2</text>
<text x="176.8" y="109.2">20</text>
<text x="176.8" y="111.8">21</text>
<text x="182.4" y="112.6">TXO</text>
<text x="182.4" y="110.1">RXI</text>
<text x="54.4" y="118.8" transform="rotate(-90 54.4 118.8)">3</text>
<text x="56.9" y="119.3" transform="rotate(-90 56.9 119.3)">12</text>
<text x="59.4" y="119.3" transform="rotate(-90 59.4 119.3)">13</text>
<text x="176.8" y="116.8">22</text>
<text x="176.8" y="114.3">25</text>
<text x="176.8" y="119.4">26</text>
<text x="182.4" y="115.2">D4</text>
<text x="228.3" y="118.1">11</text>
<text x="228.3" y="115.6">12</text>
<text x="231.9" y="116.5">TXO</text>
<text x="231.9" y="119">RXI</text>
<text x="257.5" y="118.1">11</text>
<text x="257.5" y="115.6">12</text>
<text x="22.4" y="125.3">D2</text>
<text x="45.2" y="124.5">7</text>
<text x="68.1" y="124.5">2</text>
<text x="176.8" y="121.9">27</text>
<text x="182.4" y="122.8">D6</text>
<text x="182.4" y="120.3">PD6</text>
<text x="228.3" y="120.6">10</text>
<text x="228.8" y="125.7">8</text>
<text x="228.8" y="123.2">9</text>
<text x="249.9" y="121.5">RESET</text>
<text x="257.5" y="120.6">10</text>
<text x="258" y="125.7">8</text>
<text x="258" y="123.2">9</text>
<text x="22.4" y="130.4">D7</text>
<text x="22.4" y="127.9">D3</text>
<text x="45.2" y="129.5">5</text>
<text x="45.2" y="127">6</text>
<text x="67.6" y="127">10</text>
<text x="68.1" y="129.5">1</text>
<text x="176.8" y="127">33</text>
<text x="177.3" y="129.5">1</text>
<text x="182.4" y="130.4">D7</text>
<text x="182.4" y="127.9">PE2</text>
<text x="228.8" y="130.8">6</text>
<text x="228.8" y="128.3">7</text>
<text x="231.9" y="131.7">D4</text>
<text x="231.9" y="129.2">D3</text>
<text x="231.9" y="126.6">D2</text>
<text x="253.5" y="126.6">A3</text>
<text x="253.5" y="129.2">A2</text>
<text x="253.5" y="131.7">A1</text>
<text x="258" y="130.8">6</text>
<text x="258" y="128.3">7</text>
<text x="10.4" y="135.9">C</text>
<text x="56.9" y="136.6" transform="rotate(-90 56.9 136.6)">8</text>
<text x="176.8" y="137.2">40</text>
<text x="176.8" y="134.6">41</text>
<text x="182.4" y="135.5">PF0</text>
<text x="228.8" y="135.9">4</text>
<text x="228.8" y="133.3">5</text>
<text x="231.9" y="136.8">D6</text>
<text x="231.9" y="134.2">D5</text>
<text x="252" y="136.8">SCK</text>
<text x="253.5" y="134.2">A0</text>
<text x="258" y="135.9">4</text>
<text x="258" y="133.3">5</text>
<text x="285.4" y="135.9">C</text>
<text x="176.8" y="142.2">38</text>
<text x="176.8" y="139.7">39</text>
<text x="182.4" y="143.1">A2</text>
<text x="182.4" y="138">PF1</text>
<text x="182.4" y="140.6">A3</text>
<text x="228.8" y="143.5">1</text>
<text x="228.8" y="141">2</text>
<text x="228.8" y="138.4">3</text>
<text x="231.9" y="139.3">D7</text>
<text x="231.9" y="141.9">D8</text>
<text x="251.2" y="139.3">MISO</text>
<text x="251.2" y="141.9">MOSI</text>
<text x="258" y="143.5">1</text>
<text x="258" y="141">2</text>
<text x="258" y="138.4">3</text>
<text x="176.8" y="147.3">36</text>
<text x="176.8" y="144.8">37</text>
<text x="182.4" y="145.7">A1</text>
<text x="182.4" y="148.2">A0</text>
<text x="231.9" y="144.4">D9</text>
<text x="252.5" y="144.4">D10</text>
<text x="161" y="156.9" transform="rotate(-90 161 156.9)">5</text>
<text x="163.6" y="157.4" transform="rotate(-90 163.6 157.4)">15</text>
<text x="10.4" y="185.9">D</text>
<text x="285.4" y="185.9">D</text>
<text x="35" y="199.9">1</text>
<text x="85" y="199.9">2</text>
<text x="135" y="199.9">3</text>
<text x="185" y="199.9">4</text>
<text x="235" y="199.9">5</text>
<text x="285" y="199.9">6</text>
</g>
<g font-size="1.8" fill="#008484">
<text x="76.2" y="21.1">Q1</text>
<text x="82" y="21.1">DMP3017SFK</text>
<text x="133.6" y="20.6">TPS62175DQC</text>
<text x="138.6" y="18.3">U1</text>
<text x="160.3" y="19.8">L1</text>
<text x="28.8" y="27.6">Conn_01x02</text>
<text x="37.7" y="25.3">J1</text>
<text x="76.8" y="24.1">D</text>
<text x="84.5" y="24.1">S</text>
<text x="90.4" y="28.2">R1</text>
<text x="132.6" y="25">VIN</text>
<text x="132.6" y="27.6">EN</text>
<text x="143.1" y="27.6">VOS</text>
<text x="144" y="25">SW</text>
<text x="172.9" y="28.2">R2</text>
<text x="179.9" y="27">C1</text>
<text x="186.3" y="27">C2</text>
<text x="192.6" y="27">C3</text>
<text x="199.8" y="25.1">+5V</text>
<text x="37.7" y="34.2">J2</text>
<text x="62.9" y="31.7">D1</text>
<text x="73.2" y="30.8">C4</text>
<text x="81" y="31.4" transform="rotate(-90 81 31.4)">G</text>
<text x="90.4" y="35.9">R3</text>
<text x="122.1" y="32.6">+5V</text>
<text x="132.6" y="32.6">SLEEP</text>
<text x="144.4" y="30.1">FB</text>
<text x="172.9" y="35.9">R4</text>
<text x="28.8" y="36.5">Conn_01x02</text>
<text x="132.6" y="37.7">PG</text>
<text x="135.3" y="41.7" transform="rotate(-90 135.3 41.7)">NC</text>
<text x="137.8" y="41.7" transform="rotate(-90 137.8 41.7)">PAD</text>
<text x="140.3" y="41.7" transform="rotate(-90 140.3 41.7)">PGND</text>
<text x="142.9" y="41.7" transform="rotate(-90 142.9 41.7)">AGND</text>
<text x="28.8" y="45.4">Conn_01x02</text>
<text x="37.7" y="43">J3</text>
<text x="78.6" y="46.5">DTC143E</text>
<text x="84.2" y="44.2">Q2</text>
<text x="178.2" y="58.1">+5V</text>
<text x="227.4" y="55.5">D2</text>
<text x="235" y="55.5">LED</text>
<text x="244.1" y="54.3">RN1</text>
<text x="39.5" y="64.4">GND</text>
<text x="69.1" y="62.6">VBUS</text>
<text x="141.4" y="61.9">+5V</text>
<text x="182.4" y="62.5">C5</text>
<text x="201.1" y="60.6">+5V</text>
<text x="218.6" y="61.8">+5V</text>
<text x="227.4" y="65.7">D4</text>
<text x="235" y="65.7">LED</text>
<text x="251.6" y="60.5">D3</text>
<text x="261.7" y="60.5">LED</text>
<text x="38.5" y="66.9">VBUS</text>
<text x="38.7" y="69.5">SBU2</text>
<text x="93.5" y="68.9">C6</text>
<text x="101.2" y="68.9">C7</text>
<text x="108.8" y="68.9">C8</text>
<text x="125.1" y="67.8">SW1</text>
<text x="145" y="68.9">R5</text>
<text x="152.6" y="68.2">U3</text>
<text x="201.3" y="71.3" transform="rotate(-90 201.3 71.3)">D5</text>
<text x="201.3" y="66" transform="rotate(-90 201.3 66)">LED</text>
<text x="251.6" y="70.7">D6</text>
<text x="261.7" y="70.7">LED</text>
<text x="39.9" y="72">CC1</text>
<text x="39.9" y="74.5">DN2</text>
<text x="40" y="77.1">DP1</text>
<text x="151.6" y="74.5">RESET</text>
<text x="161.9" y="74.3" transform="rotate(-90 161.9 74.3)">UVCC</text>
<text x="164.5" y="73.1" transform="rotate(-90 164.5 73.1)">VCC</text>
<text x="167" y="74.3" transform="rotate(-90 167 74.3)">AVCC</text>
<text x="172.6" y="74.5">PB0</text>
<text x="172.6" y="77.1">PB1</text>
<text x="188.1" y="73.3">R6</text>
<text x="243" y="74.6">4x33k</text>
<text x="39.9" y="79.6">DN1</text>
<text x="40" y="82.2">DP2</text>
<text x="58.6" y="78.4">R7</text>
<text x="58.6" y="80.9">R8</text>
<text x="123.4" y="83.5">C10</text>
<text x="124.6" y="78.4">C9</text>
<text x="143.7" y="80.9">Y1</text>
<text x="151.6" y="79.6">XTAL1</text>
<text x="172.6" y="79.6">PB2</text>
<text x="172.6" y="82.2">PB3</text>
<text x="218.6" y="82.1">+5V</text>
<text x="244.1" y="79.7">RN2</text>
<text x="251.6" y="80.8">D7</text>
<text x="261.7" y="80.8">LED</text>
<text x="38.5" y="89.8">VBUS</text>
<text x="38.7" y="84.7">SBU1</text>
<text x="39.9" y="87.2">CC2</text>
<text x="93.1" y="86">+5V</text>
<text x="134.9" y="88.6">C11</text>
<text x="151.6" y="84.7">XTAL2</text>
<text x="151.6" y="89.8">AREF</text>
<text x="172.6" y="84.7">PB4</text>
<text x="172.6" y="87.2">PB5</text>
<text x="172.6" y="89.8">PB6</text>
<text x="227.4" y="86">D8</text>
<text x="235" y="86">LED</text>
<text x="37" y="94.9">SHIELD</text>
<text x="39.5" y="92.3">GND</text>
<text x="87.8" y="91.1">U2</text>
<text x="95" y="91.6" transform="rotate(-90 95 91.6)">VP</text>
<text x="141.2" y="94.8">+5V</text>
<text x="151.6" y="94.9">VBUS</text>
<text x="172.6" y="92.3">PB7</text>
<text x="251.6" y="91">D9</text>
<text x="261.9" y="91">LED</text>
<text x="51.7" y="98.1">C12</text>
<text x="58.6" y="98.1">R9</text>
<text x="83.7" y="99.1">IO1</text>
<text x="104" y="99.1">IO3</text>
<text x="151.6" y="99.9">D+</text>
<text x="172.6" y="97.4">PC6</text>
<text x="172.6" y="99.9">PC7</text>
<text x="243" y="100">4x33k</text>
<text x="250.4" y="96.1">D10</text>
<text x="261.7" y="96.1">LED</text>
<text x="39.8" y="106.3">+5V</text>
<text x="83.7" y="104.1">IO2</text>
<text x="104" y="104.1">IO4</text>
<text x="151.6" y="107.6">UCAP</text>
<text x="172.6" y="105">PD0</text>
<text x="172.6" y="107.6">PD1</text>
<text x="201.1" y="103.8">+5V</text>
<text x="25.8" y="112.7">+5V</text>
<text x="32.2" y="112.7">+5V</text>
<text x="44.1" y="113.3">C15</text>
<text x="65" y="109.5">C13</text>
<text x="144.4" y="109.5">C14</text>
<text x="172.6" y="110.1">PD2</text>
<text x="172.6" y="112.6">PD3</text>
<text x="201.3" y="109.2" transform="rotate(-90 201.3 109.2)">LED</text>
<text x="29.5" y="119.7">R11</text>
<text x="35.8" y="119.7">R12</text>
<text x="77.7" y="119">C16</text>
<text x="95" y="114.5" transform="rotate(-90 95 114.5)">VN</text>
<text x="155.3" y="115.2">ATmega32U4-MU</text>
<text x="172.6" y="117.7">PD5</text>
<text x="172.6" y="115.2">PD4</text>
<text x="187.6" y="116.5">R10</text>
<text x="201.3" y="115.5" transform="rotate(-90 201.3 115.5)">D11</text>
<text x="47.5" y="125.3">SDA</text>
<text x="55.2" y="123.9" transform="rotate(-90 55.2 123.9)">VDD</text>
<text x="61.9" y="125.3">VBUS</text>
<text x="172.6" y="120.3">PD6</text>
<text x="172.6" y="122.8">PD7</text>
<text x="47.5" y="130.4">INT_N</text>
<text x="47.5" y="127.9">SCL</text>
<text x="57.8" y="126.5" transform="rotate(-90 57.8 126.5)">VCONN</text>
<text x="60.3" y="126.5" transform="rotate(-90 60.3 126.5)">VCONN</text>
<text x="63.3" y="130.4">CC2</text>
<text x="63.3" y="127.9">CC1</text>
<text x="80.3" y="127.9">C17</text>
<text x="168" y="127.9">HWB/PE2</text>
<text x="172.7" y="130.4">PE6</text>
<text x="213" y="129.1">Conn_01x12</text>
<text x="221.9" y="131.4">J4</text>
<text x="263.9" y="131.4">J5</text>
<text x="264.3" y="129.1">Conn_01x12</text>
<text x="43.3" y="134.3">U4</text>
<text x="57.8" y="134.4" transform="rotate(-90 57.8 134.4)">GND</text>
<text x="59.6" y="136.8">FUSB302BMPX</text>
<text x="172.8" y="135.5">PF0</text>
<text x="172.8" y="143.1">PF5</text>
<text x="172.8" y="140.6">PF4</text>
<text x="172.8" y="138">PF1</text>
<text x="172.8" y="148.2">PF7</text>
<text x="172.8" y="145.7">PF6</text>
<text x="161.9" y="154.7" transform="rotate(-90 161.9 154.7)">UGND</text>
<text x="164.5" y="154.7" transform="rotate(-90 164.5 154.7)">GND</text>
<text x="44.7" y="161.1">H1</text>
<text x="65" y="161.1">H2</text>
<text x="44.7" y="167.4">H3</text>
<text x="45" y="163.4">MountingHole</text>
<text x="65" y="167.4">H4</text>
<text x="65.3" y="163.4">MountingHole</text>
<text x="45" y="169.7">MountingHole</text>
<text x="65.3" y="169.7">MountingHole</text>
</g>
<text font-size="1.8" fill="#0000c2" x="34.3" y="139.7">I2C Address: 0x22</text>
<g font-size="1.4" fill="#008484">
<text x="159.6" y="21.8">10uH</text>
<text x="187.8" y="21.1">PWR_FLAG</text>
<text x="49.6" y="27.4">GND</text>
<text x="62.9" y="33.7">SMF22A</text>
<text x="73.6" y="34.5">1uF 50V</text>
<text x="90.4" y="31.3">10k</text>
<text x="173.1" y="31.3">270k</text>
<text x="177.5" y="35.1">GND</text>
<text x="180" y="30.7">10uF</text>
<text x="183.8" y="35.1">GND</text>
<text x="186.3" y="30.7">10uF</text>
<text x="190.2" y="35.1">GND</text>
<text x="192.7" y="30.7">10uF</text>
<text x="49.6" y="36.3">GND</text>
<text x="59.4" y="40.2">GND</text>
<text x="70.8" y="40.2">GND</text>
<text x="90.3" y="38.9">1k</text>
<text x="173" y="38.9">51k</text>
<text x="49.6" y="45.2">GND</text>
<text x="120.5" y="45.2">PWR_FLAG</text>
<text x="169.9" y="44">GND</text>
<text x="138.1" y="49.1">GND</text>
<text x="87.3" y="54.1">GND</text>
<text x="219" y="56.7">GND</text>
<text x="52.1" y="64.2">GND</text>
<text x="57" y="63">PWR_FLAG</text>
<text x="123.7" y="69.8">SW_Push</text>
<text x="145.1" y="71.9">10k</text>
<text x="178.8" y="70.7">GND</text>
<text x="181.9" y="66.2">0.1uF</text>
<text x="268" y="71.8">GND</text>
<text x="91.1" y="77">GND</text>
<text x="93.9" y="72.6">1uF 50V</text>
<text x="98.8" y="77">GND</text>
<text x="101.5" y="72.6">1uF 50V</text>
<text x="106.4" y="77">GND</text>
<text x="109.1" y="72.6">1uF 50V</text>
<text x="117.4" y="74.5">GND</text>
<text x="195.7" y="73.2">33k</text>
<text x="66" y="78.3">22R</text>
<text x="66" y="80.8">22R</text>
<text x="117.4" y="79.5">GND</text>
<text x="132.4" y="83.4">22pF</text>
<text x="132.4" y="78.3">22pF</text>
<text x="142.6" y="83.4">16MHz</text>
<text x="52.1" y="89.6">VBUS</text>
<text x="117.4" y="84.6">GND</text>
<text x="127.6" y="89.7">GND</text>
<text x="142.6" y="88.4">0.1uF</text>
<text x="52.1" y="92.1">GND</text>
<text x="100" y="91">SRV05-4</text>
<text x="51.7" y="101.8">10nF</text>
<text x="58.7" y="101.1">10k</text>
<text x="49.2" y="106.2">GND</text>
<text x="55.6" y="106.2">GND</text>
<text x="65.1" y="113.2">0.1uF</text>
<text x="144.3" y="113.2">1uF</text>
<text x="43.5" y="117">0.1uF</text>
<text x="61.9" y="117.6">GND</text>
<text x="93.7" y="118.9">GND</text>
<text x="141.9" y="117.6">GND</text>
<text x="195.7" y="116.4">33k</text>
<text x="249.5" y="116.3">VBUS</text>
<text x="250.8" y="118.9">GND</text>
<text x="29.4" y="122.7">2k</text>
<text x="35.7" y="122.7">2k</text>
<text x="40.3" y="121.5">GND</text>
<text x="80.4" y="122.7">330pF</text>
<text x="87.7" y="120.1">GND</text>
<text x="233.7" y="123.9">GND</text>
<text x="233.7" y="121.4">GND</text>
<text x="251.1" y="123.9">+5V</text>
<text x="87.7" y="130.2">GND</text>
<text x="80.4" y="132.9">330pF</text>
<text x="55.6" y="141.8">GND</text>
<text x="162.3" y="163.4">GND</text>
</g>
<g font-size="1.4">
<text x="64.8" y="24.1">OUT</text>
<text x="152.4" y="24.1">SW1</text>
<text x="53.3" y="71.1">CC1</text>
<text x="53.3" y="81.3">DP</text>
<text x="53.3" y="78.7">DN</text>
<text x="53.3" y="86.4">CC2</text>
</g>
<text font-size="1.1" fill="#0000c2" x="80" y="17.8">NOTE: Use DMP3013SFK in future assemble as DMP3017SFK is EOL</text>
<g font-size="1.1" fill="#840000">
<text x="137.2" y="81.3">2</text>
<text x="139.5" y="83.7" transform="rotate(-90 139.5 83.7)">3</text>
<text x="139.5" y="79.9" transform="rotate(-90 139.5 79.9)">1</text>
<text x="141.6" y="81.3">4</text>
</g>
<text font-size="1.1" x="52.1" y="94">SHIELD</text>
<g font-size=".7" fill="#840000">
<text x="93.8" y="46.8" transform="rotate(-90 93.8 46.8)">4k7</text>
<text x="94.2" y="44.1">4k7</text>
</g>
</svg>
